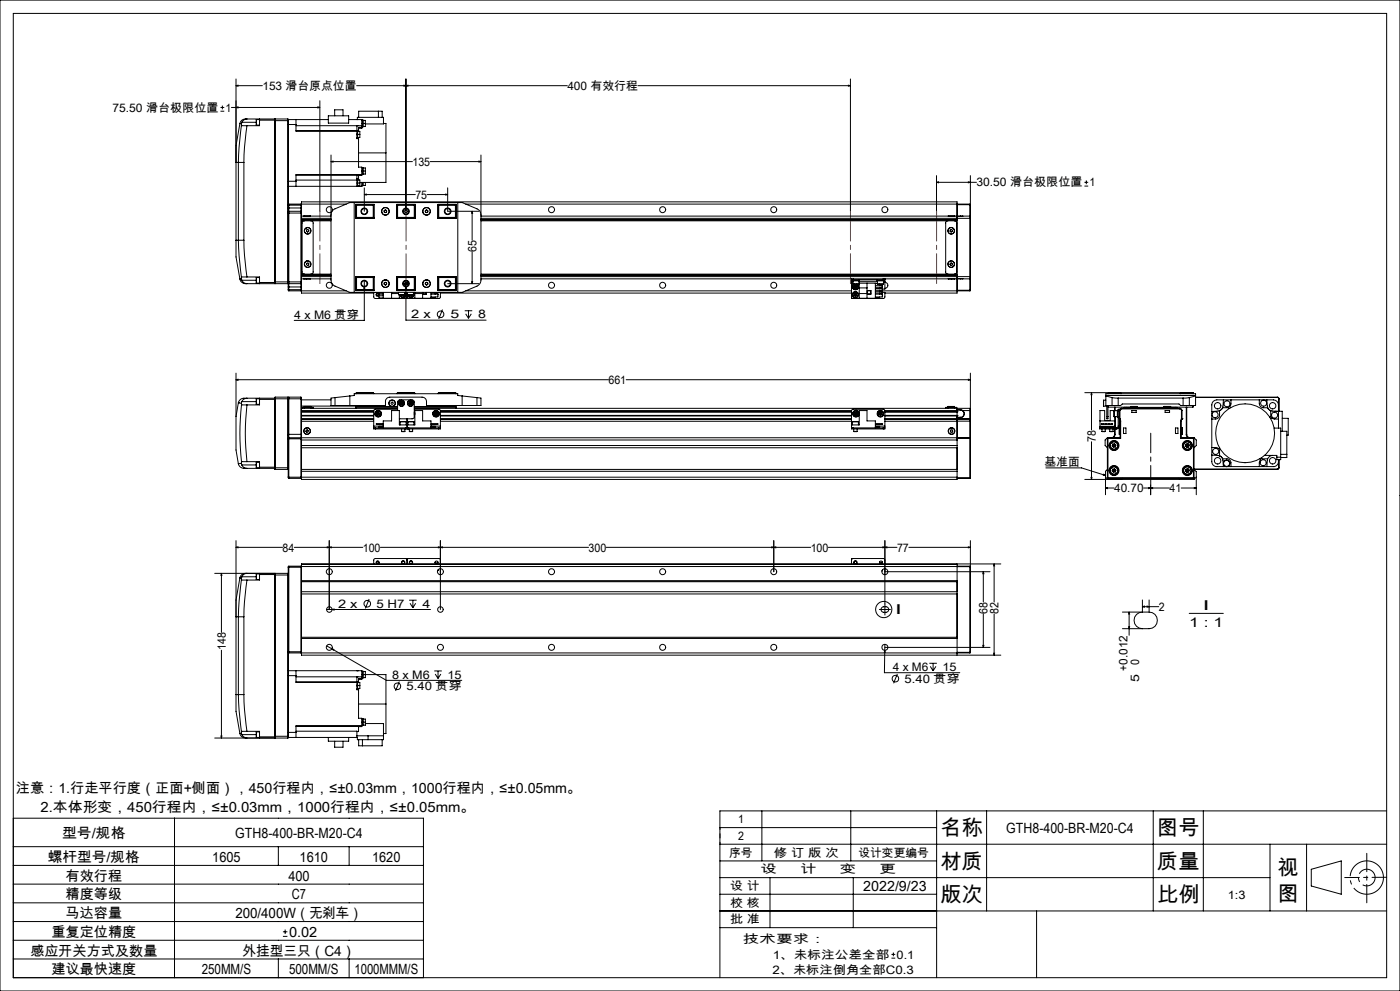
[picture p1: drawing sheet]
<svg xmlns="http://www.w3.org/2000/svg" width="420mm" height="297mm" viewBox="0 0 420 297" stroke-linecap="round" stroke-linejoin="round" font-family="sans-serif">
<g fill="none" stroke="#000" stroke-width=".3">
<path d="M0 0h420v297h-420zM4 4h412v289h-412zM66.1 33.3h1.2M66.1 32.2h1.2M66.7 31.6v1.2M69.4 32.2h26.6M70.8 32.2l.6-.2v.3zM70.8 25.7l.6-.2v.3zM70.8 23.7v48.3M70.8 25.7h7.9M72 37l-1.2 6.7v5h.7M72 37l.5 .1"/>
<path d="M72.4 37.5l-.7 6.6-.2 4.6M72.4 37.5l1.7 .2M72.5 37.1l-.1 .4M72.6 36.7l-.1 .4M72.6 36.7h4.3M74.1 35.7h-.4a1.65 1.65 0 0 0-1.7 1.3M74.1 37.7l-.8 6.5-.1 4.5M74.1 35.7l8.3 .1M74.1 35.7l-.8 .2-.7 .8M76.9 35.8v1.7M76.9 35.8h1M76.9 37.5h1"/>
<path d="M77.9 35.7v.3M77.9 36v1.7h-3.8M77.9 36h4.5M82.4 35.8v.4M82.4 36.2v48.3M82.4 36.2h4.1M82.6 35.7v49.3M82.6 35.7h3.8M82.6 35.7l-.2 .1M86.4 35.7v49.3M86.4 35.7l.1 .5M86.5 36.2v48.7"/>
<path d="M86.5 35.8h12M86.5 37.3h2.3M88.8 37.3v2h18.5v2h-.2M88.8 35.8v1.5M88.8 39.2h18.3M88.8 37.7h19.7M95.4 32l.6 .2-.6 .1zM96 30.2v33.1M98.5 34.7h6.1v2.2h-6.1zM100.4 34.7v-1.8h2.5v1.8M104.6 35.8h3.9v2.6h-.9M107 25.7h63.2"/>
<path d="M107.1 35.8h.1M107.1 39.2v1.1M107.1 37.7h.1M107.1 37.7v1.4M107.1 39.1v.1M107.1 39.1h.5M107.2 35.8v-.6h7.8v1.9h-5.4M107.3 39.4h.7v.9M107.6 39.1v.3M107.6 35.2v-1.9h7.1v1.9M108.5 38.2h-.9v.9M108.5 36h.5v2h-.5"/>
<path d="M108.5 37h1.1M108.7 36v2M109 36.1h.6v.9M109.6 37v.9h-.6M113.5 33.3v1.9M115 37h.8v8.8M121.2 25.5l.6 .2-.6 .1zM121.8 25.7l.6-.2v.3zM121.8 23.7v39.6M191.4 25.7h63.7M254.5 25.5l.6 .2-.6 .1zM255.1 23.7v39.6"/>
<path d="M71.5 48.7h1.7M71.5 48.7v23.3M73.2 48.7v23.3M86.5 54.3h2.3M88.8 54.3v1.5M88.8 54h18.3M99.3 48.4l.6-.1v.3zM99.3 46.5v37.8l.9 1.3 4.8 2h33.6l4.5-1.8 .6-.5 .4-.6 .2-.8v-37.4M99.3 48.4h24.4M107.1 55.8h.1M107.1 40.3v1.3h.5M107.1 40.3h.1"/>
<path d="M107.1 52.5h.1M107.1 52.5v1M107.1 54v1.8M107.1 53.9h.2v1.9M107.1 40.3h.9M107.1 53.5v.5M107.1 53.5h.5M107.1 54.9h.9M107.3 53.9h.7v1M107.6 41.2v.4M107.6 53.5v.4M107.6 41.6v8.5h.9v2.4h-19.7"/>
<path d="M107.6 55.8h.1M107.6 45.8h8.2M108 40.3v.9h-.7M108 54.9v.9h-.7M108.5 52.3h-19.7v2M108.5 50.3h.5v1.9l-.5 .1M108.5 52.6h-.9v.9M108.5 54.7v1.1h-22M108.5 51.3h1.1M108.7 50.3v2M108.7 54.7v1M109 50.3h.6v1"/>
<path d="M109 54.7v.9l-.5 .1M109.3 58.3l.6-.1v.3zM109.3 56.3v7M109.3 58.3h15.3M109.6 51.3v.9h-.6M109.6 54.7v.9h-.6M115.8 45.8v8.9h-7.8M128.1 58.3h6.2M129 48.4h15.3M133.7 58.2l.6 .1-.6 .2zM134.3 56.3v7h9.4M143.7 48.3l.6 .1-.6 .2z"/>
<path d="M281 54.6l.6-.1v.3zM281 54.6h11.9M281 52.6v10.7M290.5 54.5l.6 .1-.6 .2zM291.1 52.6v8.7M325.3 55.8h1.2M325.3 54.6h1.2M325.9 54.1v1.1M70.8 72v5l1.2 6.6M70.8 72h.7M71.5 72h1.7M71.5 72l.2 4.6 .7 6.5"/>
<path d="M73.2 72l.1 4.4 .8 6.6M86.5 61.6h4M86.5 63.8h4M86.5 62.3h4M86.6 63.3v21.7M86.6 61.2v2.1M86.6 63.3h3.7M86.6 61.2h3.7M86.6 63.3l-.1 .2M86.6 61.2l-.1 .1M90.3 63.3v21.7M90.3 61.2v2.1"/>
<path d="M90.3 63.3l.2 .2M90.3 61.2l.2 .1M90.5 63.5v.3M90.5 63.5v-3h196.6v4.3M90.5 63.8v20.7M90.5 66.2h8.8M90.5 65.9h8.8M90.5 64.8h8.8M90.5 61.2h13.4M90.5 65.4h8.8M90.5 65.8h8.8M91.1 64.8h2"/>
<path d="M91.3 66.2l-.5 .2-.2 .3v14.9l.2 .4 .5 .2M92 68.9l.4-.1 .2 .2v.4l-.3 .2-.4-.3zM92 78.9l.4-.1 .3 .3-.1 .3-.4 .1-.3-.2zM93.3 66.2l.5 .2 .1 .3v14.9l-.1 .4-.5 .2M99.3 64.4l.3-1.1 .6-.5 4.8-2.1h33.6l4.8 2.1 .6 .5 .3 1.1M106.3 60.7v26.9M106.7 64.8h.1M106.7 61.2h5.5v4.2h-5.5zM106.8 61.5v3.9M106.8 61.5h5.2M107 61.3v4M107 61.3l-.2 .2"/>
<path d="M107 61.3h5.2M107 65.3h5.2M112 61.5l.1-.2v4l-.1-.1M112 65.2h-5.2l.2 .1M112 61.5v3.7M115.3 63.5l.3 .2M115.3 63.1v.4M115.6 62.9l.4 .2M115.6 62.9l-.3 .2M116 63.5l-.4 .2M116 63.1v.4M119 61.2h5.6v4.2h-5.6z"/>
<path d="M119 61.3h5.6M119 65.3h5.6M119.3 61.5v3.7M119.3 61.5l-.2-.2v4l.2-.1M119.3 61.5h5M119.3 65.2h5M124.3 61.5l.2-.2v4l-.2-.1M124.3 61.5v3.7M127.6 63.5l.4 .2M127.6 63.1v.4M128 62.9l.3 .2M128 62.9l-.4 .2"/>
<path d="M128.3 63.5l-.3 .2M128.3 63.1v.4M131.4 61.2h5.5v4.2h-5.5zM131.4 61.3h5.2M131.4 65.3h5.2M131.6 61.5v3.7M131.6 61.5l-.2-.2v4l.2-.1M131.6 61.5h5.2M131.6 65.2h5.2l-.2 .1M136.6 61.3v4M136.6 61.3l.2 .2M136.8 61.5v3.9"/>
<path d="M136.8 64.8h.1M137.3 60.7v26.9M139.7 61.2h151.3M141.6 63.3l.2 .6h-.3zM141.6 63.3v8.7M141.6 75.5v9.5M144.3 66.2h142.8M144.3 65.9h142.8M144.3 64.8h143.8M144.3 65.4h146.7M144.3 65.8h142.8M284.4 66.2l-.5 .2-.2 .3v14.9l.2 .4 .5 .2"/>
<path d="M284.4 64.8h2.1M285 68.9l.4-.1 .3 .2v.4l-.4 .2-.3-.3zM285.1 78.9l.4-.1 .3 .3-.2 .4h-.4l-.2-.3zM286.3 66.2l.5 .2 .2 .3v14.9l-.2 .4-.5 .2M287.1 64.8v.6M287.1 65.4v17.5M287.1 61.3h3.9M288.1 64.8h.8M288.1 64.8h.1M288.9 64.8h-.8M288.9 64.8h2.1M291 65.4h.1"/>
<path d="M291 64.8v.6M291 64.8l.1 .1M291 61.2v.1M291 61.2l.1 .1M291 61.3h.1M291 61.3v3.5M291 65.4v17.5M291.1 64.9v.5M291.1 61.3v3.6M291.1 65.4v17.5M72 83.6a1.79 1.79 0 0 0 2.1 1.4M72.4 83.1l.1 .5"/>
<path d="M72.5 83.6l.1 .4M72.5 83.6h-.5M72.6 84l.7 .8 .8 .2M72.6 84h4.3M74.1 83l-1.7 .1M74.1 83h3.8v1.7M76.9 83.2v1.6M76.9 83.2h1M76.9 84.8h1M77.9 84.7v.3M77.9 84.7h4.5M82.4 84.9l-8.3 .1"/>
<path d="M82.4 84.5v.4M82.4 84.5h8.1M82.4 84.9l.2 .1M82.6 85h3.8M86.5 84.9v1.1M86.5 86l.1 1.2M86.5 84.9l-.1 .1M86.5 86.8h4M86.5 84.8l.1 .2M86.5 86h4M86.6 85v2.2M86.6 85h3.7"/>
<path d="M86.6 87.2h3.7M90.3 85v2.2M90.5 84.5v.3M90.5 84.8v3h21.6M90.5 82.2h8.8M90.5 82.5h8.8M90.5 83.6h8.8M90.5 87.2h13.4M90.5 82.9h8.8M90.5 84.8l-.2 .2M90.5 87l-.2 .2M91.1 83.6h2"/>
<path d="M106.7 83.6h.1M106.7 82.9h5.5v4.2h-5.5zM106.8 82.9v3.9M106.8 86.8h5.2M106.8 86.8l.2 .2M107 83v4M107 83l-.2 .2h5.2M107 83h5.2M107 87h5.2M109.3 85.8l.1 .6h-.3zM109.3 84.2v11.8h-21M112 83.2l.1-.2v4l-.1-.2"/>
<path d="M112 83.2v3.6M112.1 87.6v1.5l.4 .4 9.4-.1M112.9 87.6v.2h2.1M112.9 88.2v.4h2.1M112.9 88.2h2.1M113.1 88.6h.4M113.7 87.8v.4l-.4-.3-.4 .3M113.7 88.6v.7h1.3M115 87.6v1.8h14.3v-1.8M115.3 85.2l.3 .2M115.3 84.8v.4M115.6 84.6l.4 .2"/>
<path d="M115.6 84.6l-.3 .2M116 85.2l-.4 .2M116 84.8v.4M117.5 87.6v1.8M117.5 88h2.1M119 83h5.6M119 82.9h5.6v4.2h-5.6zM119 87h5.6M119.3 83.2v3.6M119.3 87v.1M119.3 83.2l-.2-.2v4l.2-.2M119.3 83.2h5"/>
<path d="M119.3 86.8h5M119.6 88.3h1.8M119.6 87.6v.7M119.8 88.3v1.1M119.9 87v.1M120.5 88.3l.1 .3M120.6 88.6l.5 .2M120.9 88.3l-.3 .3M121 88.3l.1 .5M121.1 88.3l.3 .1M121.4 87.6v.7M121.4 88.1v.3"/>
<path d="M121.4 85.2l.3-.1zM121.4 85.2l.2 .2M121.4 88.4l-.3 .4M121.5 85.3l.1 .1M121.5 87.6a.88 .88 0 0 1-.2 1.5 .88 .88 0 0 1-1.2-.8 .9 .9 0 0 0 1.2 .8 .9 .9 0 0 0 .3-1.5M121.7 84.6v.5M121.7 84.9h.5M121.8 85.8l.2 .6h-.4zM121.8 84.2v11.8h24M122.1 84.7v.6M122.1 87.6v1.8M122.2 88.3h1.8"/>
<path d="M122.2 87.6v.7M122.9 88.3v.3M122.9 88.6l.5 .2M123.3 88.3l-.4 .3M123.3 88.3l.1 .5M123.4 88.3l.4 .2M123.6 87v.1M123.7 88.3l.1 .2M123.8 88.5l-.4 .3M124 87.8a.91 .91 0 0 1-.4 1.4 .91 .91 0 0 1-1.2-.9 .89 .89 0 0 0 1.1 .8 .89 .89 0 0 0 .5-1.3M124 87.6v.7M124.3 83.2l.2-.2v4.1"/>
<path d="M124.3 83.2v3.6M124.3 87v.1M124.3 86.8l.2 .2M124.5 87.6v1.8M124.5 88h2.3M126.8 87.6v1.8M126.9 87.6v.5M127.6 85.2l.4 .2M127.6 84.8v.4M127.9 87.6v.5M127.9 87.6v.6h-1M128 84.6l.3 .2"/>
<path d="M128 84.6l-.4 .2M128.3 85.2l-.3 .2M128.3 84.8v.4M129.3 88.2h2.1v.8h-2.1M130.6 87.8v.4l.4-.3 .3 .3M130.6 89v.3h-1.3M131.4 88.2v.2M131.4 82.9h5.5v4.2h-5.5zM131.4 87.6v.2h-2.1M131.4 83h5.2M131.4 87h5.2M131.6 83.2v3.6"/>
<path d="M131.6 83.2l-.2-.2v4l.2-.2M131.6 86.8h5.2M132.1 87.6v1.5l-.4 .4-9.3-.1M132.1 87.8h123.3M132.8 92.8l-1.2 2.8M134.3 85h9.4M136.6 83v4M136.6 83l.2 .2h-5.2M136.8 82.9v3.9M136.8 83.6h.1M136.8 86.8l-.2 .2M139.4 93.1h2.3"/>
<path d="M139.7 94l.8 1.4M139.7 87.2h115.7M140.5 93.1v2.3M141.4 94l-.9 1.4M141.5 84.4h.3l-.2 .6zM144.3 82.2h142.8M144.3 82.5h142.8M144.3 83.6h111.2M144.3 82.9h146.7M255.4 83.9h.6M255.4 83.9v.5M255.4 83.6v.3"/>
<path d="M255.4 84.4v5h7.2v-4.5h-4.9M255.4 84.4h.5M255.4 84.9h.5M255.5 83.6h.5M255.8 83.9v.3h2v-.3M255.9 85.1l1.8 .1M255.9 85.1h1.8M255.9 84.2v.9M256 83.6v.3M256 83.6h9M256 83.9h9M256.1 86l.3 .4"/>
<path d="M256.2 88.1v.5M256.2 88.1l.4 .2M256.2 85.2l-.5 .8M256.2 88.6l.4 .2M256.3 85.2l-.4 .2-.1 .6M256.4 85.5l-.3 .5M256.4 85.5l.2 .5M256.6 87.8l-.4 .3M256.6 87.8l.4 .2M256.6 87.8v1M256.6 88.3l-.4 .3M256.6 88.3l.5 .2"/>
<path d="M256.6 86h-.5M256.6 86l-.2 .4M256.6 86l.3 .4M256.9 85.5h-.5M256.9 85.5l.2 .4M256.9 85.5l-.3 .5M256.9 86.4h-.5M257 85.2a.87 .87 0 0 1 .1 1.5 .87 .87 0 0 1-1.3-.7M257 85.2a.9 .9 0 0 1 .1 1.5 .9 .9 0 0 1-1.4-.7M257 88l.1 .5M257 88l-.4 .3M257.1 88.5l-.5 .3"/>
<path d="M257.1 85.9l-.2 .5M257.1 85.9l-.5 .1M257.7 85.2h.1M257.7 84.2v.9M257.7 84.4h5.5M257.8 84.9v4.5M257.8 88h2.3M257.8 86.3h2.3M260.1 84.9v4.5M260.2 87.1h1v1M260.2 87.1h1.1v1.1l-1.1-.1zM262.6 85.6h2.1v.5"/>
<path d="M262.6 86.5h2.1v.5h-2.1M262.6 87.3h2.1v.5h-2.1M262.6 88.2h2.1M262.6 86.1h2.1M262.6 85h.6M263.1 83.9v.3h2v-.3M263.2 85.1h1.8M263.2 84.2v.9M263.9 85.2v.4M263.9 86.1v.4M263.9 87v.3M263.9 87.8v.4"/>
<path d="M263.9 89v.3h-1.3M263.9 87.2h27.1M263.9 86.1l.4 .3 .4-.3M263.9 88.2l.4-.3 .4 .3M264.1 85.6h.4M264.7 85.9v.2M264.7 88.2v.2M264.7 87.6h.8v1.5l-.5 .4-9.3-.1M264.7 88.2v.8h-2.1M264.7 86h.1M265 83.9h.5M265 83.6h.5"/>
<path d="M265 83.6v.3M265 84.2v.9M265 84.4h.5M265.5 84.6a.9 .9 0 0 1 .8 .9 .9 .9 0 0 1-.8 .9M265.5 83.9v.5M265.5 83.6v.3M265.5 84.4v2.2h-.8M265.5 83.6h22.6M284.4 83.6h2.1M287.1 82.9v4.9h-21.6M287.1 82.9v.6h1M287.1 87h3.9"/>
<path d="M288.1 83.5l.8 .1M288.1 83.6h.8M288.1 83.5v.1M288.9 83.6h2.1M291 82.9h.1M291 82.9v.7M291 87h.1M291 87v.2M291 83.6v3.4M291.1 82.9v.5M291.1 83.4l-.1 .2M291.1 87l-.1 .2"/>
<path d="M291.1 83.4v3.6M70.8 113.8l.6-.1v.3zM70.8 111.8v13M70.8 113.8h111.7M74.1 119.3h-.3a1.92 1.92 0 0 0-2.3 1.4M74.1 119.3a1.71 1.71 0 0 0-1.6 1.1M74.1 119.3h8.3M76.9 119.5v.9M76.9 119.5v1.7M76.9 119.5h1M77.9 119.3v.4M77.9 119.7h4.5"/>
<path d="M77.9 119.7v1.7h-3.8M82.4 119.5h8.1M82.4 119.7v20.3M82.5 119l-.1 .7M82.5 119v21.7M82.5 119h3.9M86.4 119v21.7M86.4 119l.1 12.3M86.6 119v12.2M86.6 119h3.7M86.6 119l-.1 .2M90.3 119v12.2"/>
<path d="M90.3 119l.2 .5M90.5 119.8h8.8M90.5 119.5v10.7M100.5 119.2l-1.2 .1v2.2h1.2M100.5 119.2v2.3M105 118.7v2.8M106.8 117.9h5.3M106.8 117.9v.1M107 117.7h5l.1 .2M107 117.7v.3M107 117.7l-.2 .2M112.1 117.9v.1"/>
<path d="M119.1 117.9l.2-.2h5l.2 .2M119.1 117.9h5.4M119.1 117.9v.1M124.5 117.9v.1M131.4 117.9h5.4M131.4 117.9v.1M136.6 117.7h-5l-.2 .2M136.6 117.7v.3M136.6 117.7l.2 .2M136.8 117.9v.1M138.6 118.7l-1.3-.2v-.5h-31v.5l-5.8 .7M138.6 118.7v2.8"/>
<path d="M138.6 118.7l4.5 .5M143.1 119.2l1.2 .1v2.2h-1.2M143.1 119.2v2.3M187.9 113.8h103.2M290.5 113.7l.6 .1-.6 .2zM291.1 111.8v13.7M325.4 117.7h32.5M327.4 117.7v11.2M327.4 117.7l.2 .6h-.3zM331.1 119.9l-.1 1.7M331.1 119.9v1.7M331.1 119.9h.7"/>
<path d="M331.8 118.5h26.9M331.8 118.7l1.8 .5M332.4 117.9h4M332.4 117.9v.1M332.4 117.9l.1-.2v.3M333.6 119.2l1.9 .1M333.6 119.2v2.3M335.5 119.3h19.4M335.5 119.3v2.2M336.4 117.9l-.2-.2v.3M336.4 117.9v.1M354 117.9h4"/>
<path d="M354 117.9l.2-.2v.3M354 117.9v.1M354.9 119.3v2.2M356.8 119.2l-1.9 .1M356.8 119.2v2.3M357.9 117.7l.1 .2M357.9 117.7v.3M358 117.9v.1M358.7 119h24.5M358.7 119.1h24.5M358.7 118.7l-1.9 .5M367 119.8l-.2 2.4"/>
<path d="M369.3 119.8v1.4l-.4 .6 .2 .4M377.8 119.8v1.2a1.21 1.21 0 0 0 1.2 1.2h1.3M379 119.8h-13.9a1.51 1.51 0 0 0-1.6 1.6v2.7M379.2 119.8h2.8a1.57 1.57 0 0 1 1.5 1.6v6.9M380 119.8l.3 2.4M383.2 119l.4 .2 .1 .3M383.2 119.1l.4 .4M383.2 119v.1M383.6 119.5h.1M383.6 119.5v3.8M383.7 119.5v3.8M70.8 124.8v10.1l.7 4.1"/>
<path d="M71.5 139a2.06 2.06 0 0 0 2.6 1.4M71.5 120.7h.1M71.5 120.7l.9 .1M71.5 120.7l-.7 4.1M71.5 139h.1M72.4 120.8l.1 .4M72.4 138.8l.1 .5M72.4 138.8l-.9 .2M72.5 121.2l1.6 .2M72.5 121.2a75.3 75.3 0 0 0 0 17.3M72.5 138.5l-.1 .3M72.5 120.4l-.1 .4"/>
<path d="M72.5 139.3l.8 .9 .8 .2M72.5 139.3h4.4M72.5 120.4h4.4M74.1 121.4a73.4 73.4 0 0 0 0 17M74.1 138.4l-1.6 .1M74.1 138.4h3.8v1.6M76.9 139.3v.9M76.9 120.4v.8M76.9 138.5v.8M76.9 138.5v1.7M76.9 138.5h1M76.9 121.2h1"/>
<path d="M86.5 131.3v11.9l.1 .2M86.5 131.6h4M86.5 130.2h4M86.6 131.2h3.7M86.6 131.2v12.2M86.6 131.2l-.1 .1M90.3 131.2v12.2M90.3 131.2l.2 .1M90.5 130.2v1M90.5 133.5h196.6M90.5 134.2h196.6M90.5 131.9h196.6"/>
<path d="M90.5 131.2h200.5M90.5 122.4h28.8M90.5 123.4h21.6M90.5 124.6h21.6M90.5 123.5h21.6M90.5 124.5h21.6M90.5 123h21.6M90.5 125.5h21.6M90.5 126.3h21.6M90.5 123.3h21.6M90.5 125.7h21.6M90.5 121.7h16.3"/>
<path d="M90.6 122.4v-.3h3.3v.3M91.3 121.9h2M91.3 121.9v.5M91.3 122.1h1.9M91.9 128.9l.3-.1 .3 .3-.1 .4-.4 .1-.2-.3zM93.3 121.9v.5M100.5 121.5h15.1v-1.1a1.33 1.33 0 0 1 1.3-1.4h9.7a1.33 1.33 0 0 1 1.4 1.4v1.1h15.1M106.8 121.5v.9M107 121.8h12.3M107 121.8l-.2 .2h12.5M107 121.5v.3M112.1 128.2v.3h.5"/>
<path d="M112.1 128.2h.5M112.1 127.7v.5M112.1 127.7h2.9M112.6 128.2v.3M112.6 128.2h9M112.6 128.5h9M113 124.1l.3 .4M113.1 123.6l-.1 .5M113.1 123.6l.4 .4M113.5 124l-.2 .5M113.5 124l.3 .4M113.6 123.5l-.5 .1"/>
<path d="M113.6 123.5l.3 .4M113.6 123.5l-.1 .5M113.8 124.4l-.5 .1M113.9 123.9l-.1 .5M113.9 123.9l-.9 .2M115 128.2v-2.1h2.5v-3.1h2.3v4.3h4.7v-4.3h2.3v3.1h2.5v2.1M115 127.8h-1.3v.2h1.3M115 127h-2.1l2.1 .1M119.3 122.7l-7 .1-.2 4.9M119.3 123v-2.5l.4-.6 3.9-.1 .6 .5 .1 4.7-.2 .3-.3 .2h-4M119.9 120.9l.3 .4M119.9 120.9h.6"/>
<path d="M120.1 126.4h.1M120.1 126.4h1.7M120.1 126.4v.9M120.2 120.4l-.3 .5M120.2 120.4l.3 .5M120.2 121.3h.5M120.5 129.3h1M120.5 128.5v.8M120.5 120.9l-.3 .4M120.5 120.9l.2 .4M120.7 120.4l.3 .4M120.7 120.4h-.5"/>
<path d="M120.7 120.4l-.2 .5M121 120.8l-.3 .5M121 120.8l-.5 .1M121.5 128.5v.8M121.6 128.5h.5M121.6 128.2h1M121.6 128.2v.3M121.8 126.4v.9M122.1 128.5h.5M122.1 125.5v3M122.4 126.4h.1M122.4 126.4h1.8"/>
<path d="M122.4 126.4v.9M122.6 128.2h9M122.6 128.5h9M122.6 128.2v.3M122.6 120.9h.5M122.6 120.9l.3 .4M122.8 129.3h1M122.8 128.5v.8M122.9 120.4l-.3 .5M122.9 120.4l.2 .5M122.9 121.3h.5M123.1 120.9l-.2 .4"/>
<path d="M123.1 120.9l.3 .4M123.4 120.4l.2 .4M123.4 120.4h-.5M123.4 120.4l-.3 .5M123.6 120.8l-.2 .5M123.6 120.8l-.5 .1M123.8 128.5v.8M124.2 126.4v.9M124.3 123.4l.2 .5-.2 .6M124.3 122.7h7.6l.2 .3v4.7M124.3 123.6v.7M124.3 123.8v.4"/>
<path d="M124.3 122.4h166.7M124.3 121.8h12.3M129.3 127h2.1l-2.1 .1M129.3 127.8h1.3v.2h-1.3M129.3 127.7h2.8M130.4 123.8v.5M130.4 123.8l.4 .2M130.4 124.3l.4 .2M130.7 123.5l-.3 .3M130.7 123.5l.5 .2M130.7 123.5l.1 .5M130.8 124l-.4 .3"/>
<path d="M130.8 124v.5M130.8 124l.4 .2M131.2 123.7v.5M131.2 123.7l-.4 .3M131.2 124.2l-.4 .3M131.6 128.2h.5M131.6 128.2v.3M132.1 128.2v.3h-.5M132.1 127.7v.5M132.1 123.4h123.3M132.1 124.6h123.3M132.1 123.5h123.3"/>
<path d="M132.1 124.5h123.3M132.1 123h123.4M132.1 125.5h123.3M132.1 126.3h123.3M132.1 123.3h123.3M132.1 125.7h123.3M136.6 121.8l.2 .2h-12.5M136.6 121.5v.3M136.8 121.5v.9M255.4 128.2h.6M255.4 127.3h2.4v-4.3h2.3v3.1h2.5v2.1M255.8 126.4h.1"/>
<path d="M255.7 126.4v.9M255.9 126.4h1.6M256 128.2v.3M256 128.2h9M256 128.5h9M256.1 129.3h1M256.1 128.5v.8M256.3 124.2l.5 .3M256.4 123.7l-.1 .5M256.4 123.7l.4 .3M256.8 124l-.5 .2M256.8 124v.5"/>
<path d="M256.8 124l.4 .3M256.9 123.5l-.5 .2M256.9 123.5l.3 .3M256.9 123.5l-.1 .5M257.1 128.5v.8M257.2 124.3l-.4 .2M257.2 123.8v.5M257.2 123.8l-.4 .2M257.5 126.4v.9M262.6 127.8h1.3v.2h-1.3M262.6 127h2.1l-2.1 .1M262.6 127.7h2.9"/>
<path d="M263.7 123.8v.5M263.7 123.8l.4 .2M263.7 124.3l.5 .2M264.1 123.5l-.4 .3M264.1 123.5l.4 .2M264.1 123.5v.5M264.1 124l.1 .5M264.1 124l.5 .2M264.5 123.7l.1 .5M264.5 123.7l-.8 .6M264.6 124.2l-.4 .3M265 128.2h.5"/>
<path d="M265 128.2v.3M265.5 123.3l21.6 .1M265.5 127.7v-4.7l-.2-.3h-9.4l-.5 .5v5.3h.6M265.5 128.2v.3h-.5M265.5 127.7v.5M265.5 123.4h21.6M265.5 124.6h21.6M265.5 123.5h21.6M265.5 124.5h21.6M265.5 123h21.6M265.5 125.5h25.5M265.5 125.7h21.6"/>
<path d="M284.4 121.9h1.9M284.4 122.1h-.7v.3M284.4 121.9v.5M284.4 122.1h1.9M285.3 128.8l.4 .1 .2 .3-.3 .3h-.3l-.2-.4zM286.3 122.1h.7v.3M286.3 121.9v.5M287.1 124.6h-21.6M287.1 123v2.7M287.1 125.7v18h-196.6v-12.5M287.1 123.4h.1M287.1 124.6h.1"/>
<path d="M287.1 131.3h3.9M287.1 125.2h1M287.1 125.1h1M287.1 125.7h3.9M287.1 122.9h1M288.1 122.8h-1v-.4v.6M288.1 122.9l.7 .2M288.1 122.8l.8 .2M288.1 122.8v.1M288.1 125.1v.1M288.8 123.1a1.08 1.08 0 0 1 .3 1.2 1.08 1.08 0 0 1-1 .8M288.9 123a1.18 1.18 0 0 1 .3 1.4 1.18 1.18 0 0 1-1.1 .8"/>
<path d="M288.9 123h2.1M288.9 123l-.1 .1M291 131.2v.1M291 122.4v.6M291 125.5h.1M291 125.5v.2M291 126.2h.1M291 125.7v.5M291 123v2.5M291 126.2v5M291 131.3v11.9M291 126.2l-25.5 .1"/>
<path d="M291.1 125.6l-.1 .1M291.1 125.5v.1M291.1 125.6v.6M291.1 126.2v17M327.4 132.4v11.3M330 126.1h4.5M330.1 127.8h4.3v.2h-4.3zM330.4 127l.8 .1zM330.4 128.2h-.5v.3h.5M330.4 128.2h4.6M330.4 128.5h1.4M330.4 128.2v.3"/>
<path d="M330.6 129.3h1M330.6 128.5v.8M331 121.7h.1M331 121.6v.1M331.1 121.7h.9M331.1 121.6v.1M331.6 127l.5 .1zM331.6 128.5v.8M331.8 128.5h.9M331.8 128.2v.3M332 124.8v.7h.4v-.7M332 124.8h.4"/>
<path d="M332 121.5v3.3M332.2 131.3h.2M332.2 131.3v11.9M332.4 131.3h3.8M332.4 121.5v3.3M332.4 131.3v11.9M332.4 121.8l.1 .2M332.4 127l.5 .1zM332.5 122h6.7M332.5 121.5v.5M332.7 128.5h2.3M332.7 128.2v.3"/>
<path d="M332.9 129.3h1M332.9 128.5v.8M333.3 127l.5 .1zM333.6 121.5h1.9M333.6 121.5h-1.8v-3.5h26.9v3.5h-1.9M333.7 133.7l.3 .4M333.8 133.1l-.1 .6M333.8 133.1l.4 .4M333.9 128.5v.8M334.2 123.1v1.8zM334.2 124.8v.1M334.2 124.9h1"/>
<path d="M334.2 133.5l-.2 .6M334.2 133.5l.4 .4M334.2 133.5l-.5 .2M334.4 130.2a1.02 1.02 0 0 1-1 1M334.4 130.2h.1M334.4 133l.4 .4M334.4 133l-.6 .1M334.4 133l-.2 .5M334.4 122v1M334.4 128.5v1.7M334.5 123v.1M334.5 124.9v3.3"/>
<path d="M334.5 130.2l-.5 1M334.5 122v1.1M334.5 128.5v1.7M334.6 133.9l-.6 .2M334.8 133.4l-.2 .5M334.8 133.4l-.6 .1M335 128.2v.3M335.2 123.1l-2.1-.1v3h-1.7v-3h-1.4v5.2M335.5 123h-.3v2h.3M335.5 127.7l-.5 .5M335.5 121.5h.7l.5-.4h17l.5 .4h.7M335.5 127.7h.3"/>
<path d="M335.5 123.2h.3M335.5 123.2v4.5M335.8 128.2v2M335.8 128.2h.1M335.8 125.5l.2 .8M335.8 125.5h.1M335.8 123v-.3h-.3v.5M335.8 127.7a.84 .84 0 0 1-.8 .8M335.8 123h.2M335.8 125.5l.1 .2M335.8 125.5h.2M335.8 130.2h.2"/>
<path d="M335.8 128.2h.2M335.8 123v4.7M335.9 125.7l.1 .5M336 128.2h.1M336 125.5v.1M336 125.6l.2 .6M336 125.6l-.1 .1M336 128.2v2M336 123v2.5M336 130.1v.1M336 126.2h.2M336 131.2l.2 .1"/>
<path d="M336 131.2h-3.8l-.7 .7v1.6l.7 .7M336 126.2v5M336.2 126.2v5.1M336.5 122.4v.2M336.5 122.6l-.5 .4M336.5 122.4l-.4 .1-.3 .5M336.5 122.4h17.4M336.5 122.6h17.4M337 128.3h.8v1.6h-.8zM337.9 122.1h-.7v.3M337.9 122.1h14.6M337.9 122.1v.3"/>
<path d="M339.2 121.9h2M339.2 122l.1 .1M339.2 122h2M339.2 121.9v.2M339.5 123h1.4v.6h-1.4zM341.2 122v.1M341.2 121.9v.1M349.2 121.9h2M349.2 122l.1 .1M349.2 122h2M349.2 121.9v.1M349.5 123h1.4v.6h-1.4z"/>
<path d="M351.2 122v.1M351.2 122h6.7M351.2 121.9v.2M352.5 122.1h.7v.3M352.5 122.1v.3M352.6 128.3h.8v1.6h-.8zM353.9 122.6l.5 .4M353.9 122.4v.2M353.9 122.4l.6 .3 .1 .3M354.2 126.2h.2M354.2 131.3h3.8M354.2 126.2v5.1"/>
<path d="M354.4 130.1v.1M354.4 131.2l-.2 .1M354.4 131.2h3.8l.7 .7v1.6l-.7 .7M354.4 126.2v5M354.4 125.6l.1 .1M354.4 125.6l-.2 .6M354.4 128.2h.1M354.4 123h.2M354.4 125.5v.1M354.4 125.5h.2M354.4 128.2v2M354.4 130.2h.2"/>
<path d="M354.4 128.2h.2M354.4 123v2.5M354.5 125.7l-.1 .5M354.6 128.2v2M354.6 125.5h.1M354.6 125.5l-.2 .8M354.6 125.5l-.1 .2M354.6 123v2.5M354.9 121.5h1.9M355.6 133.7l.4 .4M355.8 133.1l-.2 .6M355.8 133.1l.8 .8"/>
<path d="M355.9 130.2l.2 .6 .3 .4M355.9 130.2h.1M355.9 122v8.2M356 130.2a1.09 1.09 0 0 0 1 1M356 122v8.2M356.4 133l.4 .4M356.4 133l-.6 .1M356.4 133l-.4 1.1M356.6 133.9l-.6 .2M356.8 133.4l-.2 .5M356.8 133.4l-1.2 .3M357.9 121.5v.5"/>
<path d="M358 131.3h.2M358 121.5l-.1 .5M358 131.3v11.9M358.2 131.3v11.9M363.5 134.1l1.7 .1 .3 .3 .4-.2M363.5 124.5v13.9a1.45 1.45 0 0 0 1.6 1.4h2.7M363.5 136.4l2.4 .2M365.8 136.6a2.25 2.25 0 0 1 1.2 2.6v.6M365.9 123.1v1.3a1.21 1.21 0 0 1-1.2 1.2h-1.2M365.9 136.6l.9 .9h1.3a1.21 1.21 0 0 1 1.2 1.2v1.1M365.9 123.1l-2.4 .2M366.1 134.7l-.2 .2v1.7"/>
<path d="M366.2 122.9l-.3 .2M366.8 122.2l-.9 .9M366.8 122.2h1.7l.2 .2M366.8 122.2l-.2 .3M378 137.5l.2 .3-.4 .7v1.3M378.4 137.2l.2 .3h1.7M380.3 137.5l-.3 2.3M380.3 122.2l.9 .9M380.3 122.2l.2 .4M380.9 122.9l.3 .2M381.2 125.4l.3-.2 .6 .4h1.4M381.2 123.1v1.7l-.3 .2"/>
<path d="M381.2 123.1l2.3 .2M381.8 136.5a1.64 1.64 0 0 0-1.5 1M382.2 128.3h2v9.5h-1.2v-1.3h-3.6M382.5 123.3h2.2v6M383 137h1.2M383.5 137.8a1.63 1.63 0 0 1-1.5 2h-13.9M383.6 137.8v2.4M383.7 137.8v2.4M384.2 129.3h1.8v7.8h-1.8M384.2 136.2h1.8M384.7 125.4h1.8v5h-.5M74.1 140.4h8.3"/>
<path d="M76.9 140.2h1M77.9 140v.4M77.9 140h4.5M82.4 140l.1 .7M82.4 140.2h4.1M82.5 140.7h3.9M86.5 142.9h4M86.5 140.6l-.1 .1M86.6 143.4h3.7M90.5 143h196.6M90.5 141.2h196.6M90.5 140.7h196.6"/>
<path d="M90.5 143.2l-.2 .2M287.1 143.4h3.9M287.1 143.2h3.9M291 143.2v.2M291 143.2h.1M291.1 143.2l-.1 .2M313.8 140.2h10.6l7.2 2.3M327.3 143.1h.3l-.2 .6zM331.1 142.1l.5 .4-.6-.1zM331.6 146.3l.6-.2v.3zM331.6 146.3h2.6M331.6 143l.7 .7"/>
<path d="M332.2 143.2h.2M332.2 143.2l.2 .2M332.2 140.7l-.6 .5v7.1M332.4 143.2v.2M332.4 143.4h25.6M332.4 143.2h25.6M333.7 141.1l.3 .5M333.8 140.6l-.1 .5M333.8 140.6l.4 .4M334.2 141l.4 .4M334.2 141l-.5 .1M334.2 141l-.2 .6"/>
<path d="M334.4 140.5l.4 .4M334.4 140.5l-.6 .1M334.4 140.5l-.2 .5M334.6 141.4l-.6 .2M334.8 140.9l-.2 .5M334.8 140.9l-.6 .1M336.9 143.4l-.3 .3M344.6 146.1l.6 .2-.6 .1zM345.2 146.3l.6-.2v.3zM345.2 145.4v2.9M350.8 146.3h-7.7M353.6 143.4l.3 .3"/>
<path d="M354.4 146.3h4.5M355.6 141.1l.4 .5M355.8 140.6l-.2 .5M355.8 140.6l.4 .4M356.2 141l-.2 .6M356.2 141l.4 .4M356.2 141l-.6 .1M356.4 140.5l.4 .4M356.4 140.5l-.6 .1M356.4 140.5l-.2 .5M356.6 141.4l-.6 .2M356.8 140.9l-.2 .5"/>
<path d="M356.8 140.9l-.6 .1M358 143.2h.2M358 143.2v.2M358.2 143.2l-.2 .2M358.2 140.6h25M358.3 146.1l.6 .2-.6 .1zM358.9 143l-.7 .7h-32.8M383.2 140.7h-25l.7 .7v6.9M383.2 140.6v.1M383.6 140.2l-.4 .4M383.6 140.2h.1M383.7 140.2l-.1 .3-.4 .2"/>
<path d="M66.4 171.8v17.7M66.4 171.8l.2 .6h-.3zM70.8 164l.6-.1v.3zM70.8 162v46.2M70.8 164h14M72 173.2l-1.2 6.6v5.1h.7M72 173.2l.5 .1M72.4 173.7l-.7 6.6-.2 4.6M72.4 173.7l1.7 .1M72.5 173.3l-.1 .4M72.6 172.9a1.64 1.64 0 0 1 1.5-1.1h-.4a1.65 1.65 0 0 0-1.7 1.4M72.6 172.9l-.1 .4"/>
<path d="M72.6 172.9h4.3M74.1 173.8l-.8 6.6-.1 4.5M76.9 172v1.7M76.9 172h1M76.9 173.7h1M77.9 171.8v.4M77.9 172.2v1.6h-3.8M77.9 172.2h4.5M82.4 171.8v.1M82.4 171.9v49.2M82.4 171.9v.4M82.4 172.3v48.4"/>
<path d="M82.4 172.3h4.1M86.4 171.8v49.4M86.4 171.8h-22M86.4 171.8l.1 .1M86.5 170.1h4M86.6 169.7l-.1 .1v50.9M86.6 169.7v26M86.6 169.7h3.7M90.3 169.7v26M90.3 169.7l200.7 .1M90.5 177.3v.1M90.5 174h196.6"/>
<path d="M90.5 174.3h196.6M90.5 169.1h196.6M90.5 178h196.6M90.5 177.3h196.6M98.2 163.9l.6 .1-.6 .2zM98.8 164l.6-.1v.3zM98.8 162v20.7M108.8 164h-20.5M110.7 179.5l-1.1 2.8M112.9 168.4v.3h.8v-.3M113.1 168.2h.4M120.8 169a.5 .5 0 0 1-.2-.7 .5 .5 0 0 1 .8 0 .5 .5 0 0 1-.3 .7"/>
<path d="M121.9 167.4h.5M122.1 167.4v1.6M122.7 179.9h2.3M123.1 169a.5 .5 0 0 1-.2-.7 .5 .5 0 0 1 .8 0 .5 .5 0 0 1-.2 .7M123.9 179.9v2.2M130.6 168.4v.3h.7M131.4 171l-.2 .2M131.4 168.4v.3M131.5 163.9l.6 .1-.6 .2zM132.1 164l.6-.1v.3zM132.1 167.9l-.4-.5h-9.2l-.4 .5-.4-.5h-9.2l-.4 .3v1.3M132.1 162v20.7"/>
<path d="M176.6 164h-62.5M181.9 164h61.3M231.5 163.9l.6 .1-.6 .2zM232.1 164l.6-.1v.3zM232.1 162v9.3M248.5 164h20.6M255.4 167.9l.5-.5h9.1l.5 .5M255.7 167.4h-.3v1.6M256.4 169a.5 .5 0 0 1-.2-.8 .5 .5 0 0 1 .8 0 .5 .5 0 0 1-.2 .8M263.9 168.4v.3M264.7 168.4v.3h-.8M264.7 170.9v.1"/>
<path d="M264.7 170.8l-.1 .4M264.9 163.9l.6 .1-.6 .2zM265.5 171.3h31.5M265.5 164l.6-.1v.3zM265.5 162v19M272.7 164h18.4M287.1 169v27.4M287.1 169.7h3.9M290.5 163.9l.6 .1-.6 .2zM291 169.8h.1M291 169.7l.1 .1M291 169.7v.1"/>
<path d="M291 169.8v25.7M291.1 162v7.8M291.1 169.8v25.7M295 171.3l.2 .6h-.3zM295 171.3v9.1M298.2 169l.2 .6h-.3zM298.2 169v11.4M300.2 169h-209.7v27.4h209.7M342.7 179.8v3.6a2.49 2.49 0 0 0-2.5 2.5 2.49 2.49 0 0 0 2.5 2.5M344.7 179.8v3.6M66.4 194.9v26.3M71.5 184.9h1.7"/>
<path d="M71.5 184.9v23.3M73.2 184.9v23.3M86.5 195.3h4M86.5 195.5l.1 .2M86.6 195.7h3.7M90.5 195.7h200.5M90.5 191.3h196.6M90.5 191h196.6M90.5 195.5l-.2 .2M98 182.7h31.2M98 193.6l1.6 .8M99.6 194.4l.6 .2-.2 .3z"/>
<path d="M99.6 194.4l16.3 9.5h22.6M99.6 182.7l.6-.2v.3zM123 180.8l.9 1.3M124.7 180.8l-.8 1.3M264.5 182.1l.3-.2h1a.83 .83 0 0 1 .8 .8 .83 .83 0 0 1-.8 .8h-.7a.83 .83 0 0 1-.7-.5 .83 .83 0 0 1 .1-.9zM264.6 182.7h1.7M265.4 194.9l.2 .6h-.3zM265.4 194.9l-.1 6.7h22.6M265.5 193.1l-.1 1.8M265.5 194h31.5M265.5 181.9v1.6M278.8 198.8h2.3"/>
<path d="M279.1 199.7l.8 1.3M279.9 198.8v2.2M280.8 199.7l-.9 1.3M287.1 195.5h3.9M291 195.5h.1M291 195.5v.2M291.1 195.5l-.1 .2M294.9 193.4h.3l-.2 .6zM295 184v10M298.1 195.8h.3l-.2 .6zM298.2 184v12.4M336.7 183.4h8"/>
<path d="M338.6 187.8h.3l-.2 .6zM338.7 183.4l.2 .6h-.3zM338.7 183.4v7M342.7 181.8l.6-.2v.4zM342.7 181.8h4.9M344.1 181.6l.6 .2-.6 .2zM344.7 183.4a2.49 2.49 0 0 1 2.5 2.5 2.49 2.49 0 0 1-2.5 2.5h-8M356.8 183.8h10.2M70.8 208.2v5l1.2 6.6M70.8 208.2h.7M71.5 208.2l.2 4.6 .7 6.5M71.5 208.2h1.7"/>
<path d="M72 219.8a1.8 1.8 0 0 0 2.1 1.4h-.2a1.59 1.59 0 0 1-1.3-1M72.4 219.3l.1 .4M72.5 219.7l.1 .5M72.5 219.7l-.5 .1M73.2 208.2l.1 4.4 .8 6.6M74.1 219.2l-1.7 .1M74.1 219.2h3.8v1.6M76.9 219.4v1.6M76.9 219.4h1M86.5 201h2.3M86.5 219.5h2.3M86.5 202.5h2.3"/>
<path d="M88.8 219.5v1.5M88.8 201v1.5M88.8 201h19.7v2.6h-.9M88.8 202.5v2h18.3M88.8 204.4h18.3M88.8 219.1h18.3M88.8 202.8h19.7M107.1 205.5v1.2h.5M107.1 204.5h.2v1.9h-.2M107.1 204.5v1M107.1 204.4v.1M107.1 202.8h.1"/>
<path d="M107.1 202.8v1.6M107.1 202.8v.1M107.1 201h.1M107.1 219.1v1.9M107.1 201h.2M107.1 205.5h.8M107.1 204.3h.5M107.3 204.5h.6v1M107.3 201h.1M107.6 206.4v.3M107.6 204.3v.2M107.6 206.7v8.6h.9v2.2"/>
<path d="M107.6 211h8.2M107.9 205.5v.9h-.6M108.5 217.5l-19.7 .2M108.5 215.4l1.1 .1v.9M108.5 202.2h7.3v8.8M108.5 217.8h-.9v1.4l-.5-.1M108.5 203.3h-.9v1M108.5 201.2h.5v2h-.5M108.5 217.5h-19.7v2M108.5 216.4h1.1M108.7 215.4v2M108.7 201.2v2"/>
<path d="M109 215.5v1.9h-.5M109 201.3h.6v1.8h-.6M109.6 216.4v.9h-.6M109.6 216.8h5.4v4.9h-7.8v-.7h-20.7M115.8 211v8.8h-.8M119.8 204.3l-1.1 2.8M130.3 201.1h2.2M130.6 202l.8 1.3M131.4 201.1v2.2M132.3 202l-.9 1.3M269.2 202l-1.1 2.8M66.3 220.6h.3l-.2 .6z"/>
<path d="M72.6 220.2h4.3M76.9 221h1M77.9 220.8v.4M77.9 220.8h4.5M82.4 221.1v.1M82.4 220.7v.4M82.4 220.7h4.1M86.4 221.2h-22M86.5 220.7l-.1 .5M98.5 221v1.1h6.1v-1.1M100.4 222.1v1.8h2.5v-1.8M107.1 220.5h7.9"/>
<path d="M107.6 221.7v1.8h7.1v-1.8M108.7 221.7v1.8M110.4 220.5v1.2M4 245.2h123v47.8M4 253.7h123M4 259.4h123M52.4 245.2v47.8M83.5 253.7v5.7M104.7 253.7v5.7M216 253h200M216 248h65M216 258h65"/>
<path d="M228.6 243v15M255.2 243v15M281 243v50M296 243v30M346 243v30M361 243v30M381 253v20M392 253v20M416 243h-200v50M4 265h123M4 270.6h123M4 276.2h123"/>
<path d="M84.9 279.3h1.3M85.5 278.6v1.3M216 278h65M216 273h200M216 263h165M216 268h65M231 263v15M256 263v15M311 273v20M393.4 260.5l9-2.5v10l-9-2.5zM4 281.8h123M4 287.4h123"/>
<path d="M83.5 287.4v5.6M84.9 280.6h1.3M104.7 287.4v5.6M267.4 287.2h1.2M267.4 286h1.2M268 285.5v1.1"/>
<circle cx="92.3" cy="79.2" r=".95"/>
<circle cx="92.3" cy="69.2" r=".94"/>
<circle cx="92.3" cy="69.2" r=".99"/>
<circle cx="92.3" cy="79.2" r="1"/>
<circle cx="98.8" cy="62.8" r=".9"/>
<circle cx="109.3" cy="63.3" r=".84"/>
<circle cx="109.3" cy="63.3" r="1"/>
<circle cx="115.6" cy="63.3" r="1.12"/>
<circle cx="115.6" cy="63.3" r="1.14"/>
<circle cx="121.8" cy="63.3" r=".82"/>
<circle cx="121.8" cy="63.3" r=".41"/>
<circle cx="121.8" cy="63.3" r="1"/>
<circle cx="127.9" cy="63.3" r="1.14"/>
<circle cx="128" cy="63.3" r="1.11"/>
<circle cx="134.3" cy="63.3" r="1"/>
<circle cx="134.3" cy="63.3" r=".82"/>
<circle cx="165.5" cy="62.8" r=".9"/>
<circle cx="198.8" cy="62.8" r=".9"/>
<circle cx="232.1" cy="62.8" r=".89"/>
<circle cx="265.4" cy="62.8" r=".9"/>
<circle cx="285.4" cy="69.2" r=".95"/>
<circle cx="285.4" cy="69.2" r=".99"/>
<circle cx="285.4" cy="79.2" r=".99"/>
<circle cx="285.4" cy="79.2" r=".95"/>
<circle cx="98.8" cy="85.5" r=".9"/>
<circle cx="109.3" cy="85" r=".84"/>
<circle cx="109.3" cy="85" r="1"/>
<circle cx="115.6" cy="85" r="1.12"/>
<circle cx="115.6" cy="85" r="1.16"/>
<circle cx="121.8" cy="85" r=".82"/>
<circle cx="121.8" cy="85" r=".41"/>
<circle cx="121.8" cy="85" r="1"/>
<circle cx="128" cy="85" r="1.16"/>
<circle cx="128" cy="85" r="1.11"/>
<circle cx="132.2" cy="94.2" r=".99"/>
<circle cx="134.3" cy="85" r="1"/>
<circle cx="134.3" cy="85" r=".82"/>
<circle cx="165.5" cy="85.5" r=".9"/>
<circle cx="198.8" cy="85.5" r=".9"/>
<circle cx="232.1" cy="85.5" r=".89"/>
<circle cx="256.6" cy="88.3" r=".86"/>
<circle cx="92.1" cy="129.2" r=".95"/>
<circle cx="92.1" cy="129.2" r="1"/>
<circle cx="113.4" cy="124" r=".99"/>
<circle cx="113.5" cy="124" r=".87"/>
<circle cx="117.6" cy="120.8" r=".9"/>
<circle cx="117.6" cy="120.9" r=".99"/>
<circle cx="117.6" cy="120.9" r=".34"/>
<circle cx="120.5" cy="120.9" r=".88"/>
<circle cx="123.1" cy="120.9" r=".86"/>
<circle cx="130.8" cy="124" r=".86"/>
<circle cx="130.8" cy="124" r=".91"/>
<circle cx="130.8" cy="124" r="1"/>
<circle cx="256.8" cy="124" r=".86"/>
<circle cx="256.8" cy="124" r="1"/>
<circle cx="256.8" cy="124" r=".91"/>
<circle cx="264.1" cy="124" r=".9"/>
<circle cx="264.1" cy="124" r=".99"/>
<circle cx="264.1" cy="124" r=".86"/>
<circle cx="285.4" cy="129.2" r="1"/>
<circle cx="285.5" cy="129.2" r=".96"/>
<circle cx="334.2" cy="133.5" r="1.5"/>
<circle cx="334.2" cy="133.5" r="1.14"/>
<circle cx="334.2" cy="133.5" r="1.33"/>
<circle cx="334.2" cy="133.5" r="1.17"/>
<circle cx="356.2" cy="133.5" r="1.17"/>
<circle cx="356.2" cy="133.5" r="1.13"/>
<circle cx="356.2" cy="133.5" r="1.34"/>
<circle cx="356.2" cy="133.5" r="1.5"/>
<circle cx="364.5" cy="124.3" r=".91"/>
<circle cx="364.7" cy="135.3" r=".92"/>
<circle cx="365.3" cy="121.6" r=".96"/>
<circle cx="365.3" cy="138.1" r=".97"/>
<circle cx="368" cy="138.9" r=".98"/>
<circle cx="368" cy="138.9" r=".92"/>
<circle cx="368.1" cy="121" r=".91"/>
<circle cx="373.5" cy="129.9" r="8.8"/>
<circle cx="379" cy="138.7" r=".92"/>
<circle cx="379.1" cy="120.8" r=".91"/>
<circle cx="381.8" cy="121.6" r=".96"/>
<circle cx="381.8" cy="138.1" r=".97"/>
<circle cx="382.4" cy="124.4" r=".92"/>
<circle cx="334.2" cy="141" r="1.32"/>
<circle cx="334.2" cy="141" r="1.5"/>
<circle cx="334.2" cy="141" r="1.14"/>
<circle cx="334.2" cy="141" r="1.17"/>
<circle cx="356.2" cy="141" r="1.33"/>
<circle cx="356.2" cy="141" r="1.13"/>
<circle cx="356.2" cy="141" r="1.5"/>
<circle cx="98.8" cy="171.3" r=".9"/>
<circle cx="113.3" cy="168.5" r=".41"/>
<circle cx="120.9" cy="168.6" r=".4"/>
<circle cx="123.3" cy="168.5" r=".4"/>
<circle cx="131" cy="168.6" r=".42"/>
<circle cx="132.1" cy="171.3" r=".9"/>
<circle cx="165.5" cy="171.3" r=".9"/>
<circle cx="198.8" cy="171.3" r=".9"/>
<circle cx="232.1" cy="171.3" r=".89"/>
<circle cx="256.6" cy="168.6" r=".4"/>
<circle cx="264.3" cy="168.5" r=".41"/>
<circle cx="265.4" cy="171.3" r=".9"/>
<circle cx="98.8" cy="182.7" r=".84"/>
<circle cx="98.8" cy="194" r=".9"/>
<circle cx="110.2" cy="180.9" r=".99"/>
<circle cx="132.1" cy="182.7" r=".84"/>
<circle cx="132.1" cy="194" r=".9"/>
<circle cx="165.5" cy="194" r=".9"/>
<circle cx="198.8" cy="194" r=".9"/>
<circle cx="232.1" cy="194" r=".89"/>
<circle cx="265.1" cy="182.7" r="2.43"/>
<circle cx="265.4" cy="194" r=".9"/>
<circle cx="119.2" cy="205.7" r="1"/>
<circle cx="268.6" cy="203.4" r="1"/>
</g>
<path d="M412.4 262.3a2.5 2.5 0 0 0-4.1-1.1 2.5 2.5 0 0 0 1 4.2 2.5 2.5 0 0 0 3.2-2.9l-.1-.2" fill="none" stroke="#000" stroke-width=".3" stroke-dasharray="30.5 1.3 1.3 1.3" stroke-dashoffset="24.5" stroke-linecap="butt"/>
<path d="M414.8 261.5a5 5 0 0 0-8.3-2 5 5 0 0 0 2.2 8.3 5 5 0 0 0 6.2-6l-.1-.3" fill="none" stroke="#000" stroke-width=".3" stroke-dasharray="30.5 1.3 1.3 1.3" stroke-dashoffset="16.7" stroke-linecap="butt"/>
<path d="M345.2 129.8v15.6" fill="none" stroke="#000" stroke-width=".3" stroke-dasharray="30.5 1.3 1.3 1.3" stroke-dashoffset="24.6"/>
<path d="M264.6 182.7h-.8M265.5 183.5v.8M265.5 181.8v-.8M266.3 182.7h.8" fill="none" stroke="#000" stroke-width=".3" stroke-dasharray="30.5 1.3 1.3 1.3"/>
<path d="M410 255.7v14.9" fill="none" stroke="#000" stroke-width=".3" stroke-dasharray="30.5 1.3 1.3 1.3" stroke-dashoffset="25"/>
<path d="M403.4 263l12.6-.1" fill="none" stroke="#000" stroke-width=".3" stroke-dasharray="30.5 1.3 1.3 1.3" stroke-dashoffset="26.1"/>
<path d="M216 248v5" fill="none" stroke="#000" stroke-width=".3" stroke-dasharray="30.5 1.3 1.3 1.3" stroke-dashoffset="29.9"/>
<path d="M96 85v-21.7M121.8 85v-21.7M255.1 85v-21.7M281 85v-21.7" fill="none" stroke="#f00" stroke-width=".3" stroke-dasharray="30.5 1.3 1.3 1.3" stroke-dashoffset="21.6"/>
<g fill="#000">
<path d="M331.1 142.1l.5 .4-.6-.1z"/>
<path d="M70.8 32.2l.6-.2v.3zM95.4 32l.6 .2-.6 .1z"/>
<path d="M121.2 25.5l.6 .2-.6 .1zM70.8 25.7l.6-.2v.3zM290.5 54.5l.6 .1-.6 .2zM281 54.6l.6-.1v.3zM254.5 25.5l.6 .2-.6 .1zM121.8 25.7l.6-.2v.3z"/>
<path d="M141.6 63.3l.2 .6h-.3zM141.5 84.4h.3l-.2 .6zM295 171.3l.2 .6h-.3zM294.9 193.4h.3l-.2 .6zM298.2 169l.2 .6h-.3zM298.1 195.8h.3l-.2 .6zM338.7 183.4l.2 .6h-.3zM338.6 187.8h.3l-.2 .6z"/>
<path d="M70.8 113.8l.6-.1v.3zM290.5 113.7l.6 .1-.6 .2zM109.3 58.3l.6-.1v.3zM133.7 58.2l.6 .1-.6 .2zM99.3 48.4l.6-.1v.3zM143.7 48.3l.6 .1-.6 .2zM109.3 85.8l-.2 .6h.3zM121.8 85.8l-.2 .6h.4zM345.2 146.3l.6-.2v.3zM358.3 146.1l.6 .2-.6 .1zM70.8 164l.6-.1v.3zM98.2 163.9l.6 .1-.6 .2zM99.6 194.4l.4 .5 .2-.3zM265.4 194.9l-.1 .6h.3zM99.6 182.7l.6 .1v-.3z"/>
<path d="M327.3 143.1h.3l-.2 .6zM327.4 117.7l.2 .6h-.3z"/>
<path d="M344.6 146.1l.6 .2-.6 .1zM331.6 146.3l.6-.2v.3zM290.5 163.9l.6 .1-.6 .2zM265.5 164l.6-.1v.3zM344.1 181.6l.6 .2-.6 .2zM342.7 181.8l.6-.2v.4z"/>
<path d="M98.8 164l.6-.1v.3zM131.5 163.9l.6 .1-.6 .2z"/>
<path d="M132.1 164l.6-.1v.3zM231.5 163.9l.6 .1-.6 .2z"/>
<path d="M232.1 164l.6-.1v.3zM264.9 163.9l.6 .1-.6 .2z"/>
<path d="M66.3 220.6h.3l-.2 .6zM66.4 171.8l.2 .6h-.3z"/>
</g>
<g font-size="6.3">
<text x="282.1" y="250.3">名称</text>
<text x="347.1" y="250.3">图号</text>
<text x="282.1" y="260.3">材质</text>
<text x="347.1" y="260.3">质量</text>
<text x="383.3" y="262.1">视</text>
<text x="383.3" y="269.9">图</text>
<text x="282.1" y="270.3">版次</text>
<text x="347.1" y="270.3">比例</text>
</g>
<g font-size="4.2">
<text x="4.8" y="237.6">注意：1.行走平行度（正面+侧面），450行程内，≤±0.03mm，1000行程内，≤±0.05mm。</text>
<text x="12.2" y="243.3">2.本体形变，450行程内，≤±0.03mm，1000行程内，≤±0.05mm。</text>
<text x="18.6" y="251.3">型号/规格</text>
<text x="70.6" y="251.3">GTH8-400-BR-M20-C4</text>
<text x="301.9" y="249.5">GTH8-400-BR-M20-C4</text>
<text x="14.4" y="258.3">螺杆型号/规格</text>
<text x="19.7" y="263.9">有效行程</text>
<text x="63.7" y="258.3">1605</text>
<text x="86.5" y="263.9">400</text>
<text x="89.9" y="258.3">1610</text>
<text x="111.7" y="258.3">1620</text>
<text x="19.7" y="269.5">精度等级</text>
<text x="87.6" y="269.5">C7</text>
<text x="259" y="267">2022/9/23</text>
<text x="19.7" y="275.2">马达容量</text>
<text x="70.6" y="275.2">200/400W（无刹车）</text>
<text x="15.4" y="280.8">重复定位精度</text>
<text x="86.7" y="280.8">0.02</text>
<text x="9.1" y="286.4">感应开关方式及数量</text>
<text x="72.7" y="286.4">外挂型三只（C4）</text>
<text x="15.5" y="292">建议最快速度</text>
<text x="60.5" y="292">250MM/S</text>
<text x="86.7" y="292">500MM/S</text>
<text x="106.4" y="292">1000MMM/S</text>
</g>
<g font-size="4.1">
<text x="268.6" y="184.2">I</text>
<text x="360.9" y="182.7">I</text>
<text x="356.8" y="187.9">1 : 1</text>
</g>
<g font-size="3.5">
<text x="78.7" y="26.9">153 滑台原点位置</text>
<text x="170.2" y="26.9">400 有效行程</text>
<text x="33.7" y="33.4">75.50 滑台极限位置 1</text>
<text x="123.7" y="49.7">135</text>
<text x="124.6" y="59.6">75</text>
<text x="292.9" y="55.9">30.50 滑台极限位置 1</text>
<text x="142.9" y="75.5" transform="rotate(-90 142.9 75.5)">65</text>
<text x="88.3" y="95.5">4 x M6 贯穿</text>
<text x="123.4" y="95.4">2 x</text>
<text x="135.1" y="95.4">5</text>
<text x="143.5" y="95.4">8</text>
<text x="182.6" y="115.1">661</text>
<text x="328.7" y="132.4" transform="rotate(-90 328.7 132.4)">78</text>
<text x="313.4" y="139.7">基准面</text>
<text x="334.3" y="147.5">40.70</text>
<text x="350.9" y="147.5">41</text>
<text x="84.8" y="165.3">84</text>
<text x="108.8" y="165.3">100</text>
<text x="176.6" y="165.3">300</text>
<text x="243.2" y="165.3">100</text>
<text x="269.1" y="165.3">77</text>
<text x="101.4" y="182.2">2 x</text>
<text x="112.9" y="182.2">5 H7</text>
<text x="126.8" y="182.2">4</text>
<text x="296.3" y="183.9" transform="rotate(-90 296.3 183.9)">68</text>
<text x="299.5" y="183.9" transform="rotate(-90 299.5 183.9)">82</text>
<text x="347.7" y="183.1">2</text>
<text x="67.7" y="194.8" transform="rotate(-90 67.7 194.8)">148</text>
<text x="117.6" y="203.4">8 x M6</text>
<text x="134.2" y="203.4">15</text>
<text x="267.9" y="201.1">4 x M6</text>
<text x="282.7" y="201.1">15</text>
<text x="338.3" y="201" transform="rotate(-90 338.3 201)">+0.012</text>
<text x="341.8" y="199.2" transform="rotate(-90 341.8 199.2)">0</text>
<text x="122" y="206.9">5.40 贯穿</text>
<text x="271.4" y="204.6">5.40 贯穿</text>
<text x="341.8" y="204.5" transform="rotate(-90 341.8 204.5)">5</text>
<text x="221.4" y="246.8">1</text>
<text x="221.4" y="251.8">2</text>
<text x="218.8" y="256.8">序号</text>
<text x="232.2" y="256.8">修 订 版 次</text>
<text x="257.5" y="256.8">设计变更编号</text>
<text x="228.2" y="261.8">设</text>
<text x="240.1" y="261.8">计</text>
<text x="252" y="261.8">变</text>
<text x="263.9" y="261.8">更</text>
<text x="219.1" y="266.7">设 计</text>
<text x="368.3" y="269.3">1:3</text>
<text x="219.1" y="271.7">校 核</text>
<text x="219.1" y="276.7">批 准</text>
<text x="222.9" y="282.7">技术要求：</text>
<text x="231.8" y="287.3">1、未标注公差全部 0.1</text>
<text x="231.7" y="291.8">2、未标注倒角全部C0.3</text>
</g>
</svg>
